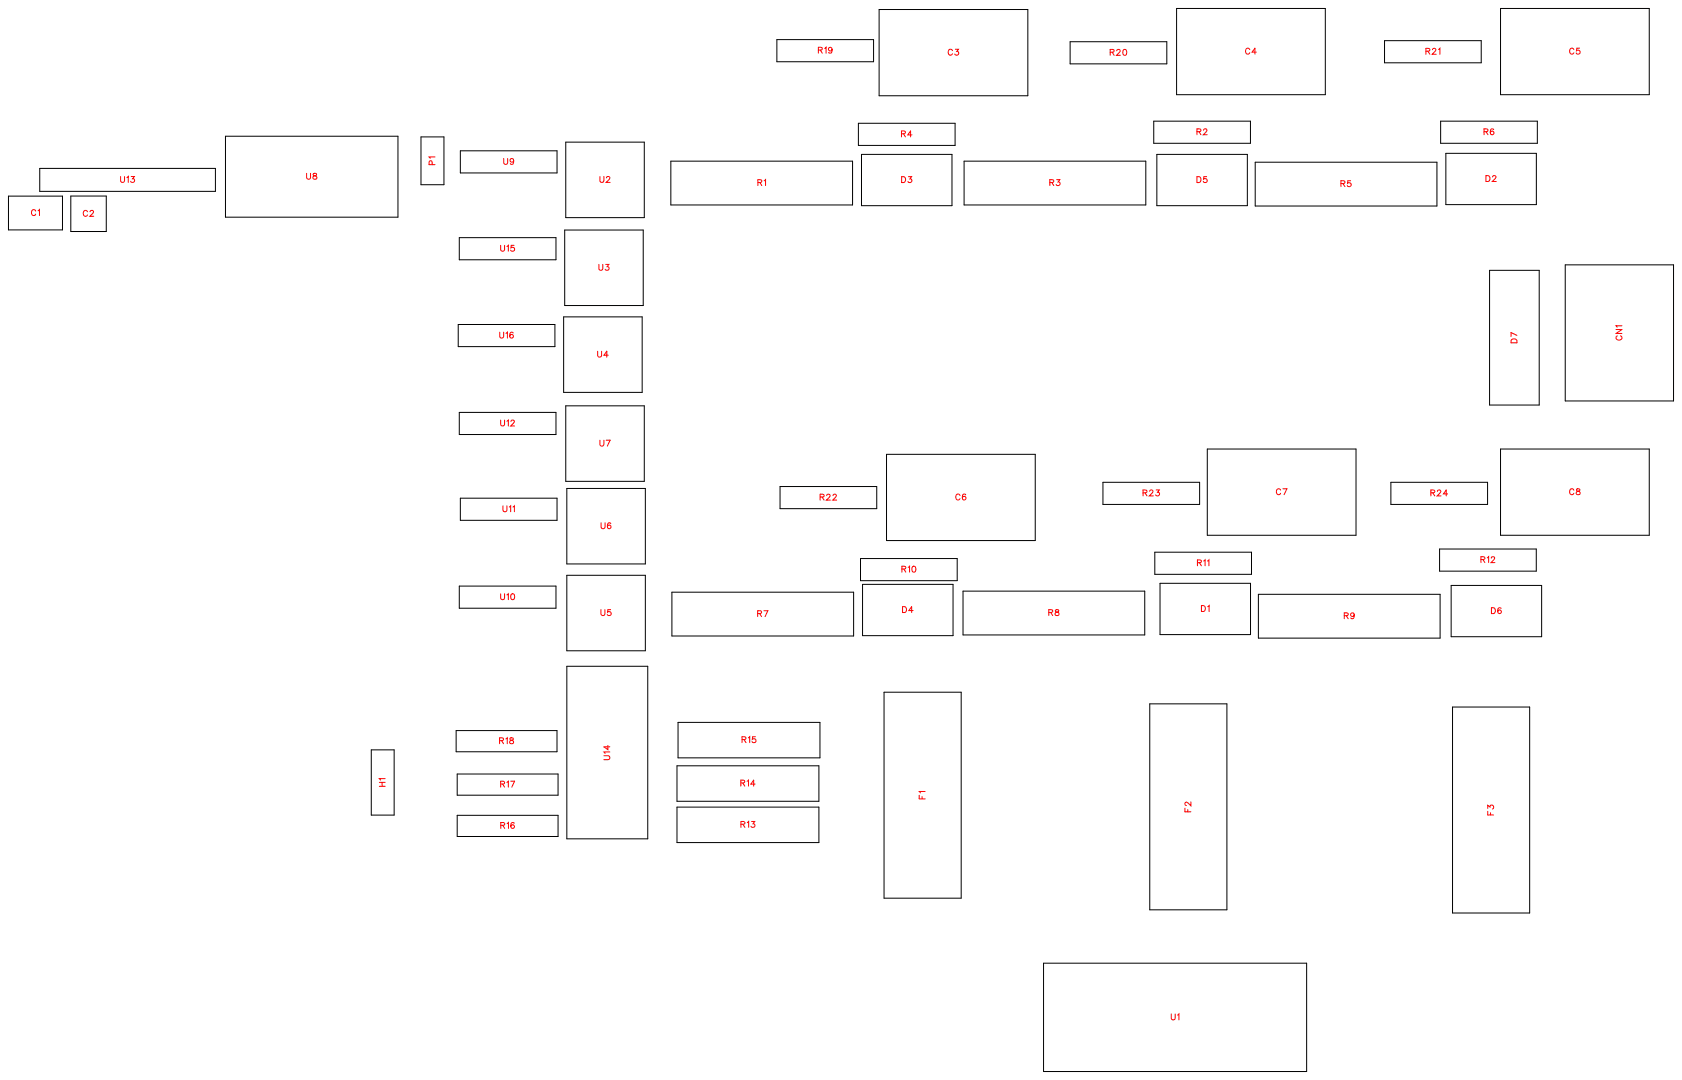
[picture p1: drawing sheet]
<svg xmlns="http://www.w3.org/2000/svg" width="202mm" height="130mm" viewBox="0 0 202 130" stroke-linecap="round" stroke-linejoin="round" font-family="sans-serif">
<g fill="none" stroke="#000" stroke-width=".12">
<path d="M27 16.3h20.7v9.7h-20.7zM50.5 16.4h2.8v5.8h-2.8zM55.2 18.1h11.6v2.6h-11.6zM67.9 17h9.4v9.1h-9.4zM80.5 19.3h21.8v5.3h-21.8zM93.2 4.8h11.6v2.6h-11.6zM103 14.8h11.6v2.6h-11.6zM103.3 18.5h10.9v6.2h-10.9zM105.5 1.1h17.8v10.4h-17.8zM115.7 19.3h21.8v5.3h-21.8zM128.4 5h11.6v2.7h-11.6zM138.4 14.5h11.6v2.7h-11.6z"/>
<path d="M138.8 18.5h10.8v6.2h-10.8zM141.1 1h17.9v10.4h-17.9zM150.6 19.5h21.8v5.2h-21.8zM166.1 4.9h11.6v2.6h-11.6zM172.8 14.5h11.6v2.7h-11.6zM173.5 18.4h10.8v6.1h-10.8zM180 1h17.9v10.4h-17.9zM1 23.5h6.5v4.1h-6.5zM4.8 20.2h21v2.7h-21zM8.5 23.5h4.2v4.3h-4.2zM55 38.9h11.6v2.7h-11.6zM55.1 28.5h11.6v2.7h-11.6z"/>
<path d="M67.6 38h9.4v9.1h-9.4zM67.7 27.6h9.5v9h-9.5zM178.7 32.4h6v16.2h-6zM187.8 31.8h13v16.3h-13zM55.1 49.5h11.6v2.6h-11.6zM55.2 59.7h11.6v2.7h-11.6zM67.9 48.7h9.4v9h-9.4zM68 58.6h9.4v9h-9.4zM93.6 58.3h11.6v2.7h-11.6zM106.4 54.5h17.8v10.3h-17.8zM132.3 57.8h11.6v2.7h-11.6zM144.8 53.8h17.9v10.4h-17.9z"/>
<path d="M166.9 57.8h11.6v2.7h-11.6zM180 53.8h17.9v10.4h-17.9zM55.1 70.3h11.6v2.6h-11.6zM68 69h9.4v9h-9.4zM68 79.9h9.7v20.7h-9.7zM80.6 71h21.8v5.3h-21.8zM103.2 67h11.6v2.6h-11.6zM103.5 70.1h10.8v6.1h-10.8zM115.5 70.9h21.8v5.2h-21.8zM138.5 66.2h11.6v2.7h-11.6zM139.2 69.9h10.8v6.2h-10.8zM151 71.3h21.8v5.2h-21.8z"/>
<path d="M172.7 65.8h11.6v2.7h-11.6zM174.1 70.2h10.8v6.2h-10.8zM44.5 89.9h2.8v7.8h-2.8zM54.7 87.6h12.1v2.6h-12.1zM54.8 92.8h12.1v2.6h-12.1zM54.8 97.8h12.1v2.5h-12.1zM81.2 91.8h17v4.3h-17zM81.2 96.8h17v4.2h-17zM81.3 86.6h17.1v4.3h-17.1zM106.1 83h9.2v24.7h-9.2zM137.9 84.4h9.3v24.7h-9.3zM174.3 84.8h9.2v24.7h-9.2z"/>
<path d="M125.2 115.5h31.6v13h-31.6z"/>
</g>
<g fill="none" stroke="#f00" stroke-width=".12">
<path d="M51.8 19.7v-.4h-.3v.4h.7M52.2 18.8h-.7l.1 .2M60.4 19v.5l.2 .2 .3-.1v-.6M61.6 19.2a.22 .22 0 0 1-.3 .2 .22 .22 0 0 1-.1-.3 .22 .22 0 0 1 .4 0v.1a.34 .34 0 0 1-.2 .5l-.2-.1M98.2 6h.4v-.2l-.1-.1h-.3v.7M98.4 6l.2 .4M98.9 5.8l.2-.1v.7M99.8 5.9a.22 .22 0 0 1-.3 .2 .22 .22 0 0 1-.1-.3 .22 .22 0 0 1 .4 0v.1a.34 .34 0 0 1-.3 .5l-.1-.1M108.1 16h.5v-.2l-.2-.1h-.3v.7M108.4 16l.2 .4M109.4 16.2h-.5l.3-.5v.7M114.3 6.1a.26 .26 0 0 0-.3-.2 .26 .26 0 0 0-.2 .3v.1a.26 .26 0 0 0 .2 .3 .26 .26 0 0 0 .3-.2"/>
<path d="M114.6 5.9h.4l-.2 .3a.24 .24 0 0 1 .2 .4 .25 .25 0 0 1-.5-.1M133.2 6.3l.4-.1 .1-.1-.2-.2h-.3v.7M133.4 6.3l.3 .3M134 6.1l.1-.2h.1l.2 .2-.1 .2-.4 .3h.5M134.8 6l.1-.1a.37 .37 0 0 1 .3 .4 .37 .37 0 0 1-.3 .3 .45 .45 0 0 1-.1-.6zM143.6 15.8h.4l.1-.2-.2-.1h-.3v.7M143.8 15.8l.3 .4M144.4 15.6l.1-.1h.2l.1 .1-.1 .2-.3 .4h.4M149.9 6a.26 .26 0 0 0-.3-.2 .26 .26 0 0 0-.2 .3v.1a.26 .26 0 0 0 .2 .3 .26 .26 0 0 0 .3-.2M150.7 6.3h-.5l.4-.5v.7M171.1 6.1h.4v-.2l-.1-.1h-.3v.7M171.3 6.1l.2 .4"/>
<path d="M171.8 6l.2-.2h.1l.2 .1-.1 .3-.4 .3h.5M172.6 5.9l.1-.1v.7M178 15.8h.4l.1-.2-.2-.1h-.3v.7M178.3 15.8l.2 .4M179.2 15.6v-.1a.35 .35 0 0 0-.5 .2 .35 .35 0 0 0 .3 .5 .22 .22 0 0 0 .2-.2 .22 .22 0 0 0-.2-.3 .22 .22 0 0 0-.2 .2M188.8 6a.26 .26 0 0 0-.3-.2 .26 .26 0 0 0-.2 .3v.1a.26 .26 0 0 0 .2 .3 .26 .26 0 0 0 .3-.2M189.5 5.8h-.3l-.1 .3a.25 .25 0 0 1 .4 0 .25 .25 0 0 1 0 .4 .25 .25 0 0 1-.4-.1M4.3 25.3a.26 .26 0 0 0-.3-.2 .26 .26 0 0 0-.2 .3v.2a.26 .26 0 0 0 .2 .2 .26 .26 0 0 0 .3-.1M4.6 25.3l.1-.2v.7M10.5 25.4a.26 .26 0 0 0-.3-.2 .26 .26 0 0 0-.2 .3v.2a.26 .26 0 0 0 .2 .2 .26 .26 0 0 0 .3-.1M10.8 25.4l.1-.2h.2l.1 .2-.1 .2-.3 .3h.5M14.5 21.2v.5l.2 .2 .2-.1v-.6"/>
<path d="M15.2 21.3l.2-.1v.7M15.7 21.2h.4l-.2 .2a.24 .24 0 0 1 .2 .4 .24 .24 0 0 1-.4-.1M36.8 20.8v.5l.2 .2 .2-.1 .1-.6M37.6 20.8v.2l.3 .1 .1 .2a.24 .24 0 0 1-.2 .2 .24 .24 0 0 1-.3-.2l.5-.3-.1-.2zM59.9 39.8v.5l.3 .2 .2-.1v-.6M60.1 29.4v.5l.2 .2 .2-.1v-.6M60.7 40l.2-.2v.7M60.8 29.6l.2-.2v.7M61.6 39.9h-.1a.35 .35 0 0 0-.4 .2 .35 .35 0 0 0 .3 .4 .22 .22 0 0 0 .2-.2 .22 .22 0 0 0-.2-.2 .22 .22 0 0 0-.2 .2M61.7 29.4h-.4v.3a.25 .25 0 0 1 .4 0 .25 .25 0 0 1-.1 .4 .25 .25 0 0 1-.3-.1M71.8 31.7v.5l.2 .2 .3-.1v-.6M72 21.2v.5l.2 .2 .2-.1v-.6"/>
<path d="M72.7 31.7h.3l-.2 .3a.24 .24 0 0 1 .2 .4 .24 .24 0 0 1-.4-.1M72.8 21.3l.1-.1h.1l.2 .1-.1 .2-.4 .4h.5M90.9 21.9h.4l.1-.2-.2-.2h-.3v.8M91.2 21.9l.2 .4M91.7 21.7l.1-.2v.8M108.2 21.2h.2a.38 .38 0 0 1 .2 .3 .38 .38 0 0 1-.2 .4h-.2zM109 21.2h.4l-.2 .3a.24 .24 0 0 1 .1 .3 .24 .24 0 0 1-.4 0M125.9 21.9h.4l.1-.2-.2-.2h-.3v.8M126.2 21.9l.2 .4M126.8 21.5h.3l-.2 .3a.24 .24 0 0 1 .2 .4 .24 .24 0 0 1-.4-.1M143.6 21.2h.2a.38 .38 0 0 1 .3 .3 .38 .38 0 0 1-.3 .4h-.2zM144.8 21.2h-.4v.3a.25 .25 0 0 1 .4 0 .25 .25 0 0 1-.1 .4 .25 .25 0 0 1-.3-.1"/>
<path d="M160.9 22h.4v-.2l-.1-.1h-.3v.7M161.1 22l.2 .4M162 21.7h-.3v.3a.25 .25 0 0 1 .3 0 .25 .25 0 0 1 0 .3 .25 .25 0 0 1-.4-.1M178.3 21.1h.2a.38 .38 0 0 1 .2 .3 .38 .38 0 0 1-.2 .4h-.2zM179.1 21.2l.1-.1h.1l.2 .1-.1 .2-.4 .4h.5M193.9 39.5h.7l-.7 .5h.7M194.6 39.1h-.7l.1 .1M60.1 50.4v.5l.2 .2 .2-.1v-.6M60.8 50.5l.2-.1v.7M61.3 50.5l.1-.1h.2l.1 .1-.1 .2-.3 .4h.4M71.7 42.1v.5l.2 .2 .2-.1 .1-.6M72 52.8v.5l.2 .2 .2-.1v-.6"/>
<path d="M72.7 52.8h.5l-.3 .7M73 42.6h-.5l.3-.5v.7M98.4 59.6h.4l.1-.2-.2-.1h-.3v.7M98.6 59.6l.3 .4M99.2 59.4l.1-.1h.1l.2 .1-.1 .2-.4 .4h.5M99.9 59.4l.2-.1h.1l.1 .1-.1 .2-.3 .4h.5M115.2 59.4a.26 .26 0 0 0-.3-.2 .26 .26 0 0 0-.2 .3v.2a.26 .26 0 0 0 .2 .3 .26 .26 0 0 0 .3-.2M115.9 59.3h-.1a.35 .35 0 0 0-.4 .2 .35 .35 0 0 0 .3 .5 .22 .22 0 0 0 .2-.2 .22 .22 0 0 0-.2-.3 .22 .22 0 0 0-.3 .2M137.1 59.1h.4l.1-.2-.2-.1h-.3v.7M137.4 59.1l.2 .4M137.9 58.9l.1-.1h.2l.1 .1-.1 .2-.3 .4h.5M138.7 58.8h.4l-.2 .2a.24 .24 0 0 1 .1 .4 .24 .24 0 0 1-.4-.1"/>
<path d="M153.6 58.8a.26 .26 0 0 0-.3-.2 .26 .26 0 0 0-.2 .3v.2a.26 .26 0 0 0 .2 .2 .26 .26 0 0 0 .3-.1M153.9 58.6h.5l-.4 .7M171.7 59.1h.4v-.2l-.1-.1h-.3v.7M171.9 59.1l.2 .4M172.4 58.9l.2-.1h.1l.1 .1-.1 .2-.3 .4h.5M173.7 59.2h-.5l.3-.4v.7M181.4 40.7l.1-.1 .4 .1 .1 .4h-.7zM182 40.2l-.7-.3v.5M188.8 58.8a.26 .26 0 0 0-.3-.2 .26 .26 0 0 0-.2 .3v.2a.26 .26 0 0 0 .2 .2 .26 .26 0 0 0 .3-.1M189.2 58.6v.2l.3 .1 .1 .2a.24 .24 0 0 1-.3 .2 .24 .24 0 0 1-.2-.2l.4-.3v-.2zM194 40.3a.26 .26 0 0 0-.1 .3 .26 .26 0 0 0 .2 .2h.2a.26 .26 0 0 0 .3-.2 .26 .26 0 0 0-.2-.3M60.1 71.2v.5l.2 .2 .2-.1v-.6"/>
<path d="M60.3 60.7v.5l.2 .2 .3-.1v-.6M60.8 71.3l.2-.1v.7M61.1 60.8l.2-.1v.7M61.4 71.2h.1a.37 .37 0 0 1 .2 .4 .37 .37 0 0 1-.2 .3 .45 .45 0 0 1-.1-.7zM61.5 60.8l.2-.1v.7M72.1 73.1v.5l.2 .2 .2-.1 .1-.6M72.1 62.7v.5l.2 .2 .2-.1 .1-.6M73.3 73.1h-.4v.3a.25 .25 0 0 1 .4 0 .25 .25 0 0 1-.1 .4 .25 .25 0 0 1-.3-.1M73.3 62.8l-.1-.1a.35 .35 0 0 0-.4 .3 .35 .35 0 0 0 .3 .4 .22 .22 0 0 0 .2-.2 .22 .22 0 0 0-.2-.2 .22 .22 0 0 0-.2 .2M90.9 73.6l.4-.1 .1-.1-.2-.2h-.3v.7M91.1 73.6l.3 .3M91.6 73.2h.5l-.3 .7"/>
<path d="M108.2 68.2h.4l.1-.2-.2-.1h-.3v.7M108.3 72.7h.2a.38 .38 0 0 1 .3 .4 .38 .38 0 0 1-.3 .4h-.2zM108.4 68.2l.3 .4M108.9 68l.2-.1v.7M109.5 67.9h.1a.37 .37 0 0 1 .3 .4 .37 .37 0 0 1-.3 .3 .45 .45 0 0 1-.1-.7zM109.5 73.2h-.5l.4-.5v.8M125.8 73.4h.4l.1-.2-.2-.1h-.3v.7M126.1 73.4l.2 .4M126.6 73.1v.2l.3 .1 .1 .2a.24 .24 0 0 1-.2 .2 .24 .24 0 0 1-.2-.2l.4-.3v-.2zM143.7 67.5l.4-.1v-.1l-.1-.2h-.3v.7M143.9 67.5l.2 .3M144.1 72.6h.3a.38 .38 0 0 1 .2 .4 .38 .38 0 0 1-.2 .3h-.3z"/>
<path d="M144.4 67.3l.2-.2v.7M144.9 67.3l.1-.2v.7M144.9 72.8l.2-.2v.7M161.3 73.8h.4v-.2l-.1-.1h-.3v.7M161.5 73.8l.2 .4M162.5 73.7a.22 .22 0 0 1-.3 .2 .22 .22 0 0 1-.1-.3 .22 .22 0 0 1 .3 0l.1 .1a.34 .34 0 0 1-.3 .5l-.1-.1M177.7 67.1h.4v-.2l-.1-.1h-.3v.7M177.9 67.1l.2 .4M178.4 66.9l.2-.1v.7M178.9 66.9l.1-.1h.2l.1 .1-.1 .2-.3 .4h.4M178.9 72.9h.3a.38 .38 0 0 1 .2 .3 .38 .38 0 0 1-.2 .4h-.3zM180.1 73l-.1-.1a.35 .35 0 0 0-.4 .3 .35 .35 0 0 0 .3 .4 .22 .22 0 0 0 .2-.2 .22 .22 0 0 0-.2-.3 .22 .22 0 0 0-.2 .2"/>
<path d="M45.5 94.3h.7M45.5 93.8h.7M45.8 93.8v.5M46.2 93.4h-.7l.1 .1M59.9 88.8h.4l.1-.2-.2-.1h-.3v.7M60.1 94h.4v-.2l-.1-.1h-.3v.7M60.1 99l.4-.1v-.1l-.1-.2h-.3v.7M60.2 88.8l.2 .4M60.3 94l.2 .4M60.3 99l.2 .3M60.7 88.6l.2-.1v.7M60.8 93.8l.2-.1v.7"/>
<path d="M60.8 98.8l.2-.2v.7M61.2 88.5v.2l.3 .1 .1 .1a.24 .24 0 0 1-.2 .3 .24 .24 0 0 1-.3-.3l.5-.3-.1-.1zM61.3 93.7h.4l-.3 .7M61.7 98.7a.35 .35 0 0 0-.5 .2 .35 .35 0 0 0 .3 .4 .22 .22 0 0 0 .2-.2 .22 .22 0 0 0-.2-.2 .22 .22 0 0 0-.2 .2M72.4 90.6h.6l.2 .2-.1 .3h-.7M72.9 89.4v.5l-.5-.3h.8M73.2 90.2h-.8l.2 .1M88.9 93.9h.4v-.2l-.1-.1h-.3v.7M88.9 98.8h.4l.1-.2-.2-.1h-.3v.7M89 88.7h.4l.1-.2-.2-.2h-.3v.8M89.1 93.9l.2 .4M89.1 98.8l.3 .4"/>
<path d="M89.3 88.7l.2 .4M89.6 93.7l.2-.1v.7M89.6 98.6l.2-.1v.7M89.8 88.5l.1-.2v.8M90.2 98.5h.3l-.2 .3a.24 .24 0 0 1 .2 .4 .24 .24 0 0 1-.4-.1M90.6 94h-.5l.3-.4v.7M90.6 88.3h-.3v.4a.25 .25 0 0 1 .3-.1 .25 .25 0 0 1 0 .4 .25 .25 0 0 1-.4-.1M110.3 95.4v.4h.7M110.6 95.5v.3M111 94.9h-.7l.1 .2M142.2 96.9v.5h.7M142.5 97.1v.3"/>
<path d="M142.9 96.2v.4l-.4-.3-.2-.1-.1 .1v.2l.1 .1M178.5 96.9v-.3l.2 .2a.24 .24 0 0 1 .4-.2 .24 .24 0 0 1-.1 .4M178.5 97.3v.4h.7M178.8 97.5v.2M140.5 121.6v.5l.2 .2 .2-.1 .1-.6M141.3 121.7l.1-.1v.7"/>
</g>
<g font-size="1.2" fill="#fff">
<text x="98.1" y="6.7">R19</text>
<text x="113.7" y="6.9">C3</text>
<text x="133.1" y="6.9">R20</text>
<text x="149.4" y="6.8">C4</text>
<text x="171" y="6.8">R21</text>
<text x="188.2" y="6.8">C5</text>
<text x="108.1" y="16.7">R4</text>
<text x="143.5" y="16.5">R2</text>
<text x="178" y="16.5">R6</text>
<text x="14.4" y="22.2">U13</text>
<text x="36.7" y="21.8">U8</text>
<text x="52.5" y="19.8" transform="rotate(-90 52.5 19.8)">P1</text>
<text x="60.4" y="20">U9</text>
<text x="71.9" y="22.2">U2</text>
<text x="90.9" y="22.6">R1</text>
<text x="108.1" y="22.2">D3</text>
<text x="125.9" y="22.6">R3</text>
<text x="143.5" y="22.2">D5</text>
<text x="160.8" y="22.7">R5</text>
<text x="178.2" y="22.1">D2</text>
<text x="3.7" y="26.1">C1</text>
<text x="9.9" y="26.2">C2</text>
<text x="60" y="30.4">U15</text>
<text x="71.8" y="32.7">U3</text>
<text x="59.9" y="40.8">U16</text>
<text x="182.3" y="41.2" transform="rotate(-90 182.3 41.2)">D7</text>
<text x="194.9" y="40.8" transform="rotate(-90 194.9 40.8)">CN1</text>
<text x="71.6" y="43.1">U4</text>
<text x="60" y="51.4">U12</text>
<text x="71.9" y="53.8">U7</text>
<text x="137.1" y="59.8">R23</text>
<text x="153.1" y="59.6">C7</text>
<text x="171.6" y="59.8">R24</text>
<text x="188.2" y="59.6">C8</text>
<text x="60.3" y="61.7">U11</text>
<text x="72.1" y="63.7">U6</text>
<text x="98.3" y="60.3">R22</text>
<text x="114.6" y="60.3">C6</text>
<text x="108.1" y="68.9">R10</text>
<text x="143.6" y="68.1">R11</text>
<text x="177.6" y="67.8">R12</text>
<text x="60" y="72.2">U10</text>
<text x="72" y="74.1">U5</text>
<text x="90.8" y="74.2">R7</text>
<text x="108.2" y="73.8">D4</text>
<text x="125.8" y="74.1">R8</text>
<text x="144.1" y="73.6">D1</text>
<text x="161.2" y="74.5">R9</text>
<text x="178.9" y="73.9">D6</text>
<text x="59.9" y="89.5">R18</text>
<text x="89" y="89.4">R15</text>
<text x="46.5" y="94.4" transform="rotate(-90 46.5 94.4)">H1</text>
<text x="60" y="94.7">R17</text>
<text x="73.5" y="91.2" transform="rotate(-90 73.5 91.2)">U14</text>
<text x="88.8" y="94.6">R14</text>
<text x="111.3" y="95.9" transform="rotate(-90 111.3 95.9)">F1</text>
<text x="60" y="99.6">R16</text>
<text x="88.8" y="99.5">R13</text>
<text x="143.2" y="97.4" transform="rotate(-90 143.2 97.4)">F2</text>
<text x="179.5" y="97.8" transform="rotate(-90 179.5 97.8)">F3</text>
<text x="140.4" y="122.6">U1</text>
</g>
</svg>
